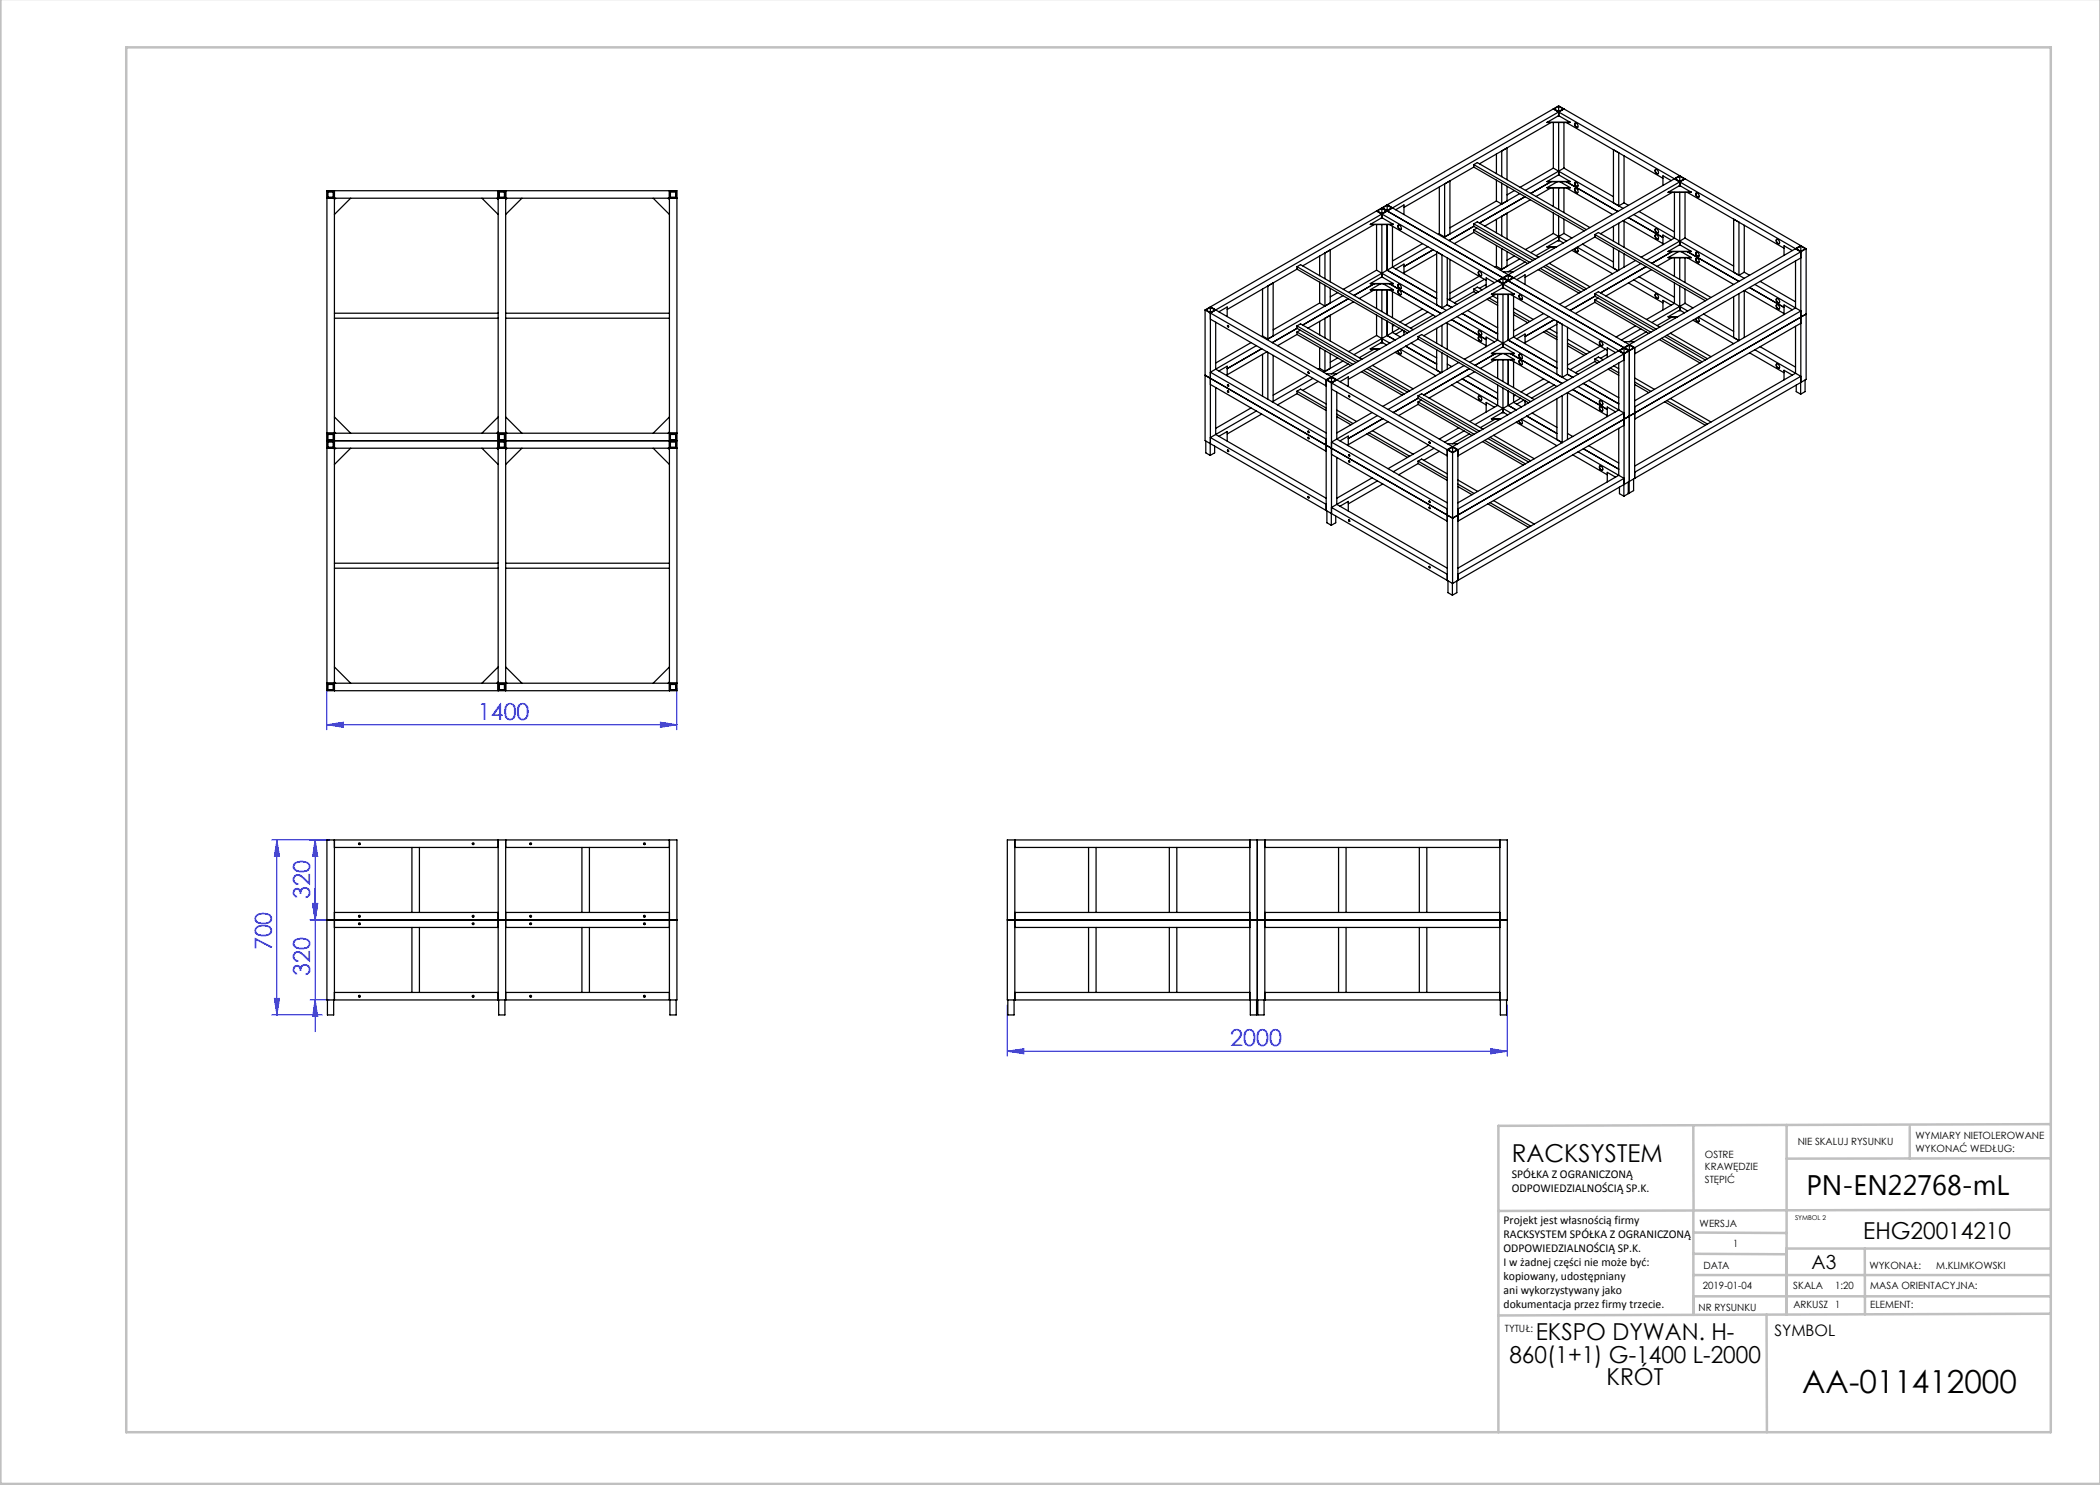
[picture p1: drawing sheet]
<svg xmlns="http://www.w3.org/2000/svg" width="420mm" height="297mm" viewBox="0 0 420 297" stroke-linecap="round" stroke-linejoin="round" font-family="sans-serif">
<g fill="none" stroke="#00f" stroke-width=".2">
<path d="M65.4 137.6v8.4M135.4 137.6v8.4M65.4 145l3.3-.6v1.1zM65.4 145h70M132.1 144.4l3.3 .6-3.3 .5zM54.4 168h11.5M55.4 168l.5 3.3h-1zM55.4 168v35M63 168v38.3M63 168l.5 3.3h-1zM54.9 199.7h1l-.5 3.3zM62 200h3.9"/>
<path d="M62 184h3.9M62.5 180.7h1l-.5 3.3zM63 200l.5 3.3h-1zM54.4 203h10.1M201.5 210.2l3.3-.5v1.1zM201.5 201v10.2M201.5 210.2h100M298.2 209.7l3.3 .5-3.3 .6zM301.5 201v10.2"/>
</g>
<g fill="none" stroke="#c0c0c0" stroke-width=".5">
<path d="M.1 -.1v296.9h419.9M25.2 9.5h385v276.9h-385zM338.7 225.2v16.9M357.3 225v37.9M382 225.4v6.3M410.1 224.8l-110.4 .4v61.2M410.1 231.7h-52.8M338.7 259.3h71.5M338.7 255h71.5M338.7 250.8l18.6 .1M338.7 246.5l18.6 .1M338.7 242.1v20.9"/>
<path d="M373 249.7v13.2M410.1 241.9l-110.4 .3M410.2 249.7h-52.9v13.2M353.3 262.9l.1 23.5M410.2 262.7l-110.5 .4"/>
</g>
<g fill="#00f">
<path d="M201.5 210.2l3.3-.5v1.1zM298.2 209.7l3.3 .5-3.3 .6z"/>
<path d="M65.4 145l3.3-.6v1.1zM132.1 144.4l3.3 .6-3.3 .5z"/>
<path d="M54.9 199.7h1l-.5 3.3zM55.4 168l.5 3.3h-1zM63 200l.5 3.3h-1zM62.5 180.7h1l-.5 3.3zM62.5 180.7h1l-.5 3.3zM63 168l.5 3.3h-1z"/>
</g>
<g fill="none" stroke="#000" stroke-width=".25">
<path d="M65.4 38.1h70v100h-70zM65.4 39.6h70M65.5 38.2h1.3v1.3h-1.3zM65.5 38.3h1.2v1.2M65.6 38.4h1v1h-1zM66.9 38.1v100M67.1 39.6l-.2 .3M70.1 39.6l-3.2 3.3M96.4 39.6l3.2 3.3M99.4 39.6l.2 .3M99.6 38.1v100M99.7 38.3h1.3v1.2"/>
<path d="M99.7 38.2h1.3v1.3h-1.3zM99.8 38.4h1.1v1h-1.1zM101.1 38.1v100M101.4 39.6l-.3 .3M104.4 39.6l-3.3 3.3M130.6 39.6l3.3 3.3M133.6 39.6l.3 .3M133.9 38.1v100M134 38.2h1.3v1.3h-1.3zM134 38.3h1.2v1.2M134.1 38.4h1v1h-1zM287.9 37.4v9.4"/>
<path d="M288.9 36.8v10.6l-1-.6M290 36.2v10.6M294.8 33.4l-14 8.1M294.8 32.9v.5M294.8 32.9l.7-.4 22.5 13M294.8 32.9l22.5 13M294.8 33.4l22.1 12.8M299.3 30.8v3.9M299.3 36v4.2M300.3 35.3v-5.1l1.1-.6v6.3M300.3 36.6v4.2l-1-.6M301.4 37.3v2.9"/>
<path d="M302.9 38.1l-1.5 .9M304 38.7l-15.3 8.8M305 39.3l-9.1 5.3M306.1 39.9l-9.1 5.3M309.4 36.3l2.2-1.2h.3l2.1 1.2M309.4 24.5h4.6M309.4 36.3h4.6M309.4 37.5h4.6M309.4 24.5l2.2-1.3h.3l2.1 1.3M310.2 36.3l-4.1 2.4M310.2 37.6l-3 1.7M310.2 24.5l-14.3 8.3"/>
<path d="M310.7 33.6l13.9 8.1M310.7 21.8l49.5 28.6M310.7 33.6l-6.7 3.9M310.7 24.5v9.1M310.7 37.6v3.7M311.5 36.3l-2.1 1.2M311.7 21.3v1M311.7 22.4v.8M311.7 24.5v10.6M311.7 37.6v4.3M311.7 22.4l-35.3 20.4M311.7 21.3l-.9 .5 .9 .5"/>
<path d="M311.7 21.3l.9 .5-.9 .5M312 36.3l2 1.2M312.8 21.8l-1.1 .6M312.8 33.6l-7.7 4.5M312.8 33.6l9.9 5.7M312.8 24.5v9.1M312.8 37.6v4.9M313.2 24.5l19.4 11.2M313.2 36.3l10.4 6M313.2 37.6l9.3 5.3M315 24.7a.48 .48 0 0 1 .5 .2 .48 .48 0 0 1-.1 .6l-.4-.4zM315 37.7a.48 .48 0 0 1 .5 .3 .48 .48 0 0 1-.1 .6l-.4-.4z"/>
<path d="M315 36.5a.51 .51 0 0 1 .5 .3 .51 .51 0 0 1-.1 .5l-.4-.3zM315.1 24.6a.62 .62 0 0 0 .4 .9M315.1 37.7a.62 .62 0 0 0 .4 .8M315.1 36.4a.62 .62 0 0 0 .4 .9M322.7 29.9v10.7M323.7 30.6v10.6l1.1-.6M324.8 31.2v9.4M331.1 33.9a.48 .48 0 0 1 .5 .3 .48 .48 0 0 1-.1 .6l-.4-.4zM331.1 33.9a.62 .62 0 0 0 .5 .8M333.6 38.4l2.2-1.2h.3l2.1 1.2M333.6 38.4h4.6M334.2 36.1l-1.6-.9v1.9"/>
<path d="M334.4 38.5l-14.3 8.2M334.9 38.5v9.1l-6.7 3.8M335.9 35.2l-70.7 40.8v26.1M335.9 35.2l-.9 .6 .9 .5M335.9 35.2v1.1M335.9 36.4v.8M335.9 38.5v10.6M335.9 35.2l1 .6-1 .5M335.9 36.4l-35.3 20.4M337 35.8l-1.1 .6M337 38.5v9.1M337.5 38.5l19.3 11.1"/>
<path d="M339.2 38.6a.51 .51 0 0 1 .5 .3 .51 .51 0 0 1-.1 .6l-.4-.4zM339.3 38.6a.62 .62 0 0 0 .5 .8M252.5 57.8v9.4M253.6 57.2v10.6M254.6 56.6v10.6l-1 .6M259.4 53.8l-14 8.1M259.4 53.3v.5M259.4 53.8l22.1 12.8M259.4 53.3l22.5 13M259.4 53.3l.7-.4 22.5 13M263.9 51.2v3.9M263.9 56.4v4.2"/>
<path d="M265 55.7v-5.1l1-.6v6.4M265 57.1v4.1M266 57.7v2.9l-1 .6M267.5 58.5l-1.5 .9M268.6 59.1l-15.2 8.8M269.7 59.7l-9.2 5.3M274.1 44.9h4.6M274.1 56.7h4.6M274.1 57.9v.1M274.1 57.9h4.6M274.1 56.7l2.1-1.2h.4l2.1 1.2M274.1 44.9l2.1-1.3h.4l2.1 1.3"/>
<path d="M274.9 58l-3.1 1.7M274.9 56.7l-4.1 2.4M274.9 44.9l-14.4 8.3M275.3 54l14 8.1M275.3 54l-6.6 3.9M275.3 42.2l-33.2 19.2M275.3 42.2l1.1 .6M275.3 44.9v9.1M275.3 58v3.7M276.1 56.7l-2 1.2M276.4 41.7l.9 .5-.9 .5M276.4 42.8l48.4 28"/>
<path d="M276.4 41.7v1M276.4 42.8v.8M276.4 44.9v10.6M276.4 58v4.3M276.4 41.6l49.5 28.6M276.4 42.8l-34.3 19.8M276.4 41.7l-.9 .5 .9 .5M276.4 41.6l-1.1 .6M276.6 56.7l2.1 1.2M277.4 41l34.3-19.8 49.5 28.5M277.4 41l49.5 28.5M277.4 44.9v9.1l9.9 5.7"/>
<path d="M277.4 41.1v1M277.4 58v4.9M277.4 41.1l-.9 .5 .9 .5M277.4 41l-1 .6M277.4 41.1l1 .5-1 .5M277.9 44.9l19.3 11.2M277.9 56.7l10.3 6M277.9 58l9.3 5.3M278.5 53.4l8.8 5.1M278.5 53.4l-8.8 5.1M278.5 45.3v8.1M278.5 58.3v5.2"/>
<path d="M278.7 57.9v.1M279.1 41.9l1.7-.9v1.9M279.1 53.8l1.7-1v1.9M279.6 58.1a.48 .48 0 0 1 .6 .3 .48 .48 0 0 1-.2 .6l-.4-.4zM279.6 45.1a.48 .48 0 0 1 .6 .2 .48 .48 0 0 1-.2 .6l-.4-.4zM279.6 56.9a.51 .51 0 0 1 .6 .3 .51 .51 0 0 1-.1 .6l-.5-.4zM279.7 58.1a.62 .62 0 0 0 .5 .8M279.7 45a.62 .62 0 0 0 .5 .9M279.7 56.9a.62 .62 0 0 0 .5 .8M284.5 48.7l-6 3.5M285.6 49.3l-7.1 4.1M286.6 50l-5.8 3.3"/>
<path d="M287.3 50.4v10.6M287.3 50.8l-6.5 3.7M287.9 46.8l-.2 .1M288.4 51v10.6l1.1-.6M289.5 51.6v9.4M289.5 59.7l1.9 1.2M290 51.9v8l-.2 .1 7.1-4.1M294.8 46.5l-3.9 2.2M294.8 44.8l12.2 7M294.8 45.3l11.8 6.8M294.8 44.8v.5M294.8 46v.5"/>
<path d="M294.8 57.8v.5M294.8 44.8l.7-.4 12.2 7M294.8 46.5l10.7 6.2M294.8 57.8l.7-.4 .9 .6M294.8 57.8l.9 .6M294.8 58.3l.5 .3M294.8 46l11.2 6.5M294.8 45.3l-5 2.8M294.8 58.3l-3.9 2.3M295.4 45.6l-.6 .4M295.7 54.4a.48 .48 0 0 1 .6 .2 .48 .48 0 0 1-.2 .6l-.4-.4zM295.8 54.3a.62 .62 0 0 0 .5 .9"/>
<path d="M295.8 55.3l-5.8 3.3M297.2 56.9l-1.3 .8M297.4 59.9l2.1 1.2M297.8 59.6l1.7 1M298.3 58.8h4.6M298.3 58.8l2.1-1.2h.4l2.1 1.2M298.5 59.2l1 .6M298.9 56.5l-1.7-.9v1.9M299.1 58.9l-14.3 8.3M299.3 43.9v2.7M299.3 49.1v4.2M299.3 53.3l-.3 .1"/>
<path d="M299.3 40.2l-9.3 5.4M299.5 58.9v9.1l-6.6 3.9M300.3 43.3v3.9M300.3 49.7v4.2l-1-.6M300.6 56.8l-34.3 19.8v26.1M300.6 55.6v1.1M300.6 56.8v.8M300.6 58.9v10.6M300.6 55.6l-.9 .6 .9 .5M300.6 55.6l.9 .6-.9 .5M300.6 54.4h2.1M301.4 42.6v5.2"/>
<path d="M301.4 50.3v3M301.7 55l.9 .6-.9 .5M301.7 55l-1 .6 1 .5M301.7 55v1.1M301.7 58.9v9.1M302.1 58.9l19.4 11.2M302.7 59.2v8.2M302.9 51.2l-1.5 .8M303.3 55.9l1.7-.9v1.9M303.8 59a.51 .51 0 0 1 .6 .3 .51 .51 0 0 1-.1 .6l-.5-.4zM303.9 59a.62 .62 0 0 0 .5 .8M304 51.8l-3.9 2.2"/>
<path d="M305 52.4l-3.4 2M307.7 53.9l8.1 4.7M308.1 53.7l8.1 4.7M308.7 53.3l8.2 4.7M309.1 53.1l8.2 4.7M309.4 49.4h1.9M309.9 52.7l8.1 4.7M310.2 49.4l-3 1.7M310.7 46.7l2.6 1.5M310.7 46.7l-5.6 3.2M310.7 42.6v4.1M310.8 49.4v.3"/>
<path d="M311.7 43.2v4.9M312.7 48.6l-.8-.5h-.3l-2.2 1.3M312.8 46.7l-6.7 3.8M312.8 46.7l1.6 .9M312.8 43.8v2.9M314.4 50.1l8.1 4.6M315 49.7l.2 .5 .3 .2M315.3 49.5a.45 .45 0 0 1 .3 .4 .45 .45 0 0 1-.3 .5l-.3-.3-.1-.4M315.4 49.4l8.2 4.7M316.5 48.8l6.2 3.6M319 58.7l12.2 7.1M319 59.2l11.8 6.9"/>
<path d="M319 58.7l.7-.4 12.2 7.1M319 60l11.2 6.4M319 46.9v.5M319 58.7v.5M319 60v.5M319 46.9l.7-.4 22.5 13M319 46.9l22.5 13M319 47.4l22.1 12.8M319 59.2l-5 2.9M319 47.4l-14 8.1M319.6 59.6l-.6 .4M322.7 45.3v2.9"/>
<path d="M322.7 49.5v4.1M323.7 44.6v4.2M323.7 50.2v3.8M324.6 44.1l8 4.6M324.8 44.2v5.3M324.8 50.8v2.6M324.8 40.6l.9 .5M325.7 43.5l6.9 4M325.7 56.6l6.9 4M326.8 56l10.7 6.2M326.8 42.9l22 12.8M327.1 52.1l-15.2 8.8"/>
<path d="M327.8 55.4l7.1 4M327.8 42.3l7.1 4.1M328.2 52.7l-15.2 8.8M329.2 53.3l-9.1 5.3M330.3 53.9l-9.1 5.3M331.1 47a.48 .48 0 0 1 .5 .3 .48 .48 0 0 1-.1 .6l-.4-.5zM331.1 58.8a.51 .51 0 0 1 .5 .3 .51 .51 0 0 1-.1 .6l-.4-.4zM331.1 45.8a.51 .51 0 0 1 .5 .2 .51 .51 0 0 1-.1 .6l-.4-.3zM331.1 47a.62 .62 0 0 0 .5 .8M331.1 58.8a.62 .62 0 0 0 .5 .8M331.1 45.7a.62 .62 0 0 0 .5 .9M333.6 50.3l2.2-1.2h.3l2.1 1.2"/>
<path d="M333.6 50.3h.1M333.6 51.5h4.6M333.6 50.3h4.6M334.2 48l-1.6-1v1.9M334.4 50.3l-4 2.4M334.4 51.5l-3 1.8M334.9 56.6v4.1l-5.6 3.2M334.9 51.5v3.8M335.7 50.3l-2.1 1.2M335.9 51.5v4.4M335.9 57.2v4.9M336.2 50.3l2 1.2"/>
<path d="M337 47.6l9.7 5.6M337 47.6l-7.7 4.5M337 51.5v5M337 57.8v2.9M337.5 50.3l10.3 6M337.5 51.5l9.2 5.4M338.2 50.3h.1M339.2 51.7a.51 .51 0 0 1 .5 .3 .51 .51 0 0 1-.1 .6l-.4-.4zM339.2 50.5a.51 .51 0 0 1 .5 .2 .51 .51 0 0 1-.1 .6l-.4-.3zM339.3 51.6a.62 .62 0 0 0 .5 .9M339.3 50.4a.62 .62 0 0 0 .5 .9M346.7 43.8v10.6"/>
<path d="M346.7 59.3v8.2M347.8 44.4v10.7l1.1-.7M347.8 58.7v9.4l-8.1-4.7M348.9 45.1v9.3M348.9 54.4l1 .7M349.9 57.5l6.9 4M351 56.9l9.2 5.3-33.3 19.2M352 56.3l7.1 4.1M355.3 59.7a.51 .51 0 0 1 .5 .3 .51 .51 0 0 1-.1 .6l-.4-.4zM355.3 47.9a.51 .51 0 0 1 .5 .3 .51 .51 0 0 1-.1 .6l-.4-.4zM355.4 59.7a.62 .62 0 0 0 .5 .9M355.4 47.9a.62 .62 0 0 0 .5 .8"/>
<path d="M358.5 50.1l-1.7-.9v1.9M359.1 52.2v9.4l-32.2 18.6M360.2 49.1l-70.7 40.9v26.1M360.2 49.2v1.1M360.2 50.4l-.1 28.4M360.2 50.4l-33.3 19.1M360.2 51.6l-33.3 19.2M360.2 49.2l.9 .5-.9 .6M360.2 49.2l-1 .5 1 .6M361.2 49.7v26.2l-34.3 19.8M361.2 49.7l-1 .7M66.9 62.6h32.7"/>
<path d="M66.9 63.6h32.7M101.1 62.6h32.8M101.1 63.6h32.8M241 62v26.1l49.5 28.6 1.1-.6M241 62l1.1 .6M242.1 62.6l48.4 28M242.1 61.4l49.5 28.6v26.1M242.1 76.9l23.1 13.4M242.1 61.5v1M242.1 62.6v26.1M242.1 63.8l23.1 13.4M242.1 61.5l.9 .5-.9 .5"/>
<path d="M242.1 61.5l-.9 .5 .9 .5M242.1 61.4l-1.1 .6M243.1 77.5v9.4l22.1 12.8M243.1 64.4v9.4l22.1 12.8M243.8 62.4l1.6-1v1.9M243.8 74.2l1.6-1v2M245.6 78.2l.1 .2M245.6 65.1l.1 .3M245.6 76.9l.1 .3M250.2 68.5l-7.1 4.1M251.3 69.1l-9.2 5.3 23.1 13.4M252.3 69.7l-6.9 4"/>
<path d="M252.5 70.9v8.3M252.5 67.2l1.1 .6M252.5 67.2l-.2 .1M253.4 70.4l-8 4.6M253.6 70.5v9.4M254.6 71.1v9.2l-.1 .1 8.1-4.7M259.4 66.4l11.2 6.5M259.4 66.9l10.8 6.2M259.4 65.2v.5M259.4 66.4v.5M259.4 78.2v.5M259.4 78.2l.7-.4 5.1 3"/>
<path d="M259.4 78.2l5.8 3.4M259.4 78.7l5.8 3.4M259.4 65.2l12.3 7.1M259.4 65.7l11.8 6.8M259.4 65.2l.7-.4 12.3 7.1M259.4 65.7l-4.9 2.8M259.4 78.7l-3.9 2.3M259.4 66.9l-3.9 2.2M260 66l-.6 .4M261.5 75.1l-6.9 3.9M261.7 74.4l.1 .3M263.6 76.3l-3.1 1.8"/>
<path d="M263.9 64.3v2.7M263.9 69.5v4.2M263.9 73.7l1.1 .6M263.9 60.6l1.1 .6M263.9 60.6l-9.3 5.4M263.9 73.7l-.3 .1M265 67.6v-3.9l1-.6v5.1M265 70.1v4.2M265.3 74.8h2M266 70.7v3l-1 .6M266.3 77.8l23.2 13.4M266.3 75.4v1.1"/>
<path d="M266.3 75.4l.9 .6-.9 .5M266.3 75.4l-.9 .6 .9 .5M267.4 78.4v9.4M267.5 71.6l-1.5 .8M268 76.3l1.7-.9v1.9M268.6 72.2l-3.9 2.2M269.7 72.8l-3.4 2M269.8 79.1l.1 .3M270.7 60.4l-9.1 5.2M272.3 74.3l8.1 4.7M272.7 74.1l8.2 4.7M273.4 73.7l8.1 4.7"/>
<path d="M273.8 73.5l8.1 4.7M274.1 69.8h1.9M274.1 69.8h1.8M274.5 73.1l8.1 4.7M274.9 69.8l-3.1 1.7M275.3 67.1l2.7 1.5M275.3 67.1l-5.6 3.2M275.3 63v4.1M275.5 69.8v.3M276.4 63.6v4.9M277.3 69l-.7-.5h-.4l-2.1 1.3M277.4 64.2v2.9l1.6 .9"/>
<path d="M278.5 66.5l-7.7 4.4M278.5 66.5l1.6 .9M278.5 64.8v1.7M278.9 65.1l-.4 .2M279 70.5l8.2 4.7M279.6 70.1l.2 .5 .4 .2M279.9 70a.45 .45 0 0 1 .4 .3 .45 .45 0 0 1-.3 .5l-.3-.3-.1-.3M279.9 65.7l-1.4 .8M280.1 69.9l8.1 4.6M280.5 66l-1.4 .9M280.8 66.2v.8M281 66.3l-.2 .1"/>
<path d="M281.1 69.2l6.2 3.6M282.2 68.6l5.1 3M283.6 67.3v.5M283.6 79.2v.4M283.6 79.2l12.3 7M283.6 79.6l11.9 6.9M283.6 79.2l.7-.4 12.3 7M283.6 67.3l22.5 13M283.6 67.8l22.1 12.8M283.6 67.3l.7-.4 22.5 13M283.6 79.6l-4.9 2.9M283.6 67.8l-13.9 8.1"/>
<path d="M284.5 61.8l-4.5 2.6M285.6 62.4l-4.6 2.6M286.6 63l-4.5 2.6M287.3 65.7v2.9M287.3 70v4M288.4 65.1v4.2M288.4 70.6v3.8M289.3 64.5l7.9 4.6M289.5 64.6v5.3M289.5 71.2v2.6M289.5 72.8l.8 .5M289.5 61l.8 .5"/>
<path d="M290.3 63.9l6.9 4M290.3 77l6.9 4M291.4 76.4l10.8 6.2M291.4 63.3l22.1 12.8M291.8 72.5l-15.2 8.8M292.5 75.8l7 4.1M292.5 62.7l7 4.1M292.8 73.1l-15.2 8.8M293.5 75.2l6 3.4M293.5 62.1l6 3.5M293.9 73.7l-9.1 5.3M294.9 74.3l-9.1 5.3"/>
<path d="M295.7 67.4a.48 .48 0 0 1 .6 .3 .48 .48 0 0 1-.2 .6l-.4-.4zM295.7 79.2a.51 .51 0 0 1 .6 .3 .51 .51 0 0 1-.2 .6l-.4-.4zM295.7 66.2a.51 .51 0 0 1 .6 .3 .51 .51 0 0 1-.2 .5l-.4-.3zM295.8 67.4a.62 .62 0 0 0 .5 .8M295.8 79.2a.62 .62 0 0 0 .5 .9M295.8 66.1a.62 .62 0 0 0 .5 .9M298.3 70.7l2.1-1.2h.4l2.1 1.2M298.3 70.7h4.6M298.3 71.9h4.6M298.9 68.4l-1.7-1v1.9M299.1 72l-3 1.7M299.1 70.7l-4.1 2.4"/>
<path d="M299.5 77v4.1l-5.6 3.2M299.5 72v3.7M300.3 70.7l-2 1.2M300.6 72v4.3M300.6 77.6v4.9M300.8 70.7l2.1 1.2M301.7 68l9.7 5.6M301.7 68l-7.8 4.5M301.7 72v4.9M301.7 78.2v2.9M302.1 70.7l10.3 6M302.1 72l9.3 5.3"/>
<path d="M302.7 61.6l4 2.3M302.7 62.4l3.3 1.9M302.7 62.9l2.8 1.6M302.7 78.8v1.7l1.6 .9M302.7 67.4l8.7 5M302.7 67.4l-1 .6M302.7 72.3v5.2M303.1 79l-.4 .2M303.3 67.8l1.7-1v1.9M303.8 72.1a.51 .51 0 0 1 .6 .3 .51 .51 0 0 1-.1 .6l-.5-.4zM303.8 70.9a.51 .51 0 0 1 .6 .2 .51 .51 0 0 1-.1 .6l-.5-.3zM303.9 72.1a.62 .62 0 0 0 .5 .8"/>
<path d="M303.9 70.8a.62 .62 0 0 0 .5 .9M304.1 79.6l-2.4 1.5M308.7 66.4l2.7 1.5M308.7 62.7l-6 3.5M308.7 75.8l-4.5 2.6M309.1 66.1l2.3 1.3M309.8 76.4l-4.5 2.6M309.8 63.3l-7.1 4.1M309.9 65.7l1.5 .9M310.8 63.9l-5.8 3.4M310.8 77l-4.5 2.6M311.4 64.2v10.7"/>
<path d="M311.4 79.7v8.2l1 .6M311.4 64.9l-6.4 3.6M312.4 64.8v10.7l1.1-.6M312.4 79.1v9.4M313.5 65.5v9.4M313.5 67.8l4.5 2.6M313.5 68.6l3.8 2.2M313.5 69.1l3.4 2M313.5 73.6l2.1 1.3M313.5 74.9l1.1 .6M314.6 77.9l6.9 4M315.6 77.3l9.2 5.3-33.2 19.2"/>
<path d="M316.7 76.7l7 4.1M317.7 76.1l6 3.4M319 60.5l10.8 6.2M319 71.8v.5M319 71.8l.7-.4 .9 .6M319 71.8l.9 .6M319 72.3l.5 .3M319 60.5l-3.9 2.2M319 72.3l-3.9 2.2M319.9 68.3a.51 .51 0 0 1 .6 .3 .51 .51 0 0 1-.1 .6l-.5-.4zM320 68.3a.62 .62 0 0 0 .5 .8M320 69.2l-6.5 3.8"/>
<path d="M321.1 69.9l-7.1 4M321.5 70.9l-1.4 .8M321.6 73.8l2.1 1.3M322 73.6l1.7 1M322.8 73.2l.9 .6M323.1 70.5l-1.6-.9v1.9M323.7 72.6v9.4l-32.1 18.6M324.8 69.6v1.1M324.8 70.8v26.1M324.8 69.6l-.9 .6 .9 .5M324.8 70.8l-34.3 19.8M324.8 72l-33.2 19.2"/>
<path d="M324.8 69.6l.9 .6-.9 .5M324.8 68.3h2.1M325.9 69v1.1M325.9 70.2l-.1 28.4M325.9 69l-.9 .5 .9 .6M325.9 70.2l-1.1 .6M325.9 69l.9 .5-.9 .6M326.9 75.6l4 2.3M326.9 76.9l2.9 1.6M326.9 76.4l3.3 1.9M326.9 69.5v26.2M326.9 69.5l-1 .7"/>
<path d="M327.1 65.2l-3.9 2.2M328.2 65.8l-3.9 2.2M329.2 66.4l-3.4 1.9M331.9 67.9l8.1 4.7M332.3 67.7l8.1 4.7M332.9 67.3l8.2 4.7M333.4 67.1l8.1 4.6M333.6 63.3l1.9 .1M333.6 63.3h2M334.1 66.6l8.1 4.7M334.1 79.7l8.1 4.7M334.2 61l-1.6-.9v1.9"/>
<path d="M334.4 63.4l-3 1.7M335 63.4v.2M336.9 62.6l-.8-.5h-.3l-2.2 1.2M337 60.7l1.6 .9M337 60.7l-6.6 3.8M338.6 64l8.1 4.7M339.2 63.7l.2 .5 .4 .1M339.5 63.5a.45 .45 0 0 1 .3 .4 .45 .45 0 0 1-.2 .5l-.3-.3-.2-.4M340.7 62.8l6 3.5M349.9 70.6l6.9 3.9M351 70l9.2 5.3-33.3 19.1M352 69.3l7.1 4.1"/>
<path d="M355.3 72.8a.51 .51 0 0 1 .5 .3 .51 .51 0 0 1-.1 .6l-.4-.4zM355.3 61a.51 .51 0 0 1 .5 .2 .51 .51 0 0 1-.1 .6l-.4-.3zM355.4 72.8a.62 .62 0 0 0 .5 .8M355.4 60.9a.62 .62 0 0 0 .5 .9M356.8 62.7l-7.9-4.6v9.4M358.5 62l-1.7-1v1.9M358.5 75l-1.7-.9v1.9M359.1 65.3v9.4l-32.2 18.5M359.2 77v1.3l.9 .5M360.2 64.6l-33.3 19.2M361 76v2.3l-.9 .5M361.2 62.8l-70.7 40.8-49.5-28.5"/>
<path d="M65.4 88.1h70M65.4 89.6h70M65.4 86.6h70M65.5 86.7h1.3v1.3h-1.3zM65.5 88.2h1.3v1.3h-1.3zM65.5 86.8h1.2v1.2M65.5 88.3h1.2v1.2M65.6 86.9h1v1h-1zM65.6 88.4h1v1h-1zM66.9 83.4l3.2 3.2M66.9 86.4l.2 .2M67.1 89.6l-.2 .3"/>
<path d="M70.1 89.6l-3.2 3.3M96.4 89.6l3.2 3.3M99.4 89.6l.2 .3M99.6 86.4l-.2 .2M99.6 83.4l-3.2 3.2M99.7 86.8h1.3v1.2M99.7 88.3h1.3v1.2M99.7 86.7h1.3v1.3h-1.3zM99.7 88.2h1.3v1.3h-1.3zM99.8 86.9h1.1v1h-1.1zM99.8 88.4h1.1v1h-1.1zM101.1 83.4l3.3 3.2"/>
<path d="M101.1 86.4l.3 .2M101.4 89.6l-.3 .3M104.4 89.6l-3.3 3.3M130.6 89.6l3.3 3.3M133.6 89.6l.3 .3M133.9 83.4l-3.3 3.2M133.9 86.4l-.3 .2M134 86.7h1.3v1.3h-1.3zM134 88.2h1.3v1.3h-1.3zM134 86.8h1.2v1.2M134 88.3h1.2v1.2M134.1 86.9h1v1h-1z"/>
<path d="M134.1 88.4h1v1h-1zM241.2 88.2v2.4l.8 .5M242 88.7v2.4M242.9 89.2v1.4l-.9 .5M243.8 87.3l1.6-1v1.9M245.6 90l.1 .3M250.2 81.6l-7.1 4.1M251.3 82.2l-9.2 5.3 23.1 13.4M252.3 82.8l-6.9 4M261.7 99.3l.1 .3M261.7 87.4l.1 .3M261.7 86.2l.1 .3"/>
<path d="M266.3 90.9l23.2 13.3M267.4 82l3.9 2.3M267.4 82.8l3.2 1.9M267.4 83.3l2.8 1.7M267.4 87.8l22.1 12.8M267.4 87.8l-1.1 .6 23.2 13.4M267.4 91.5v9.4M268 88.2l1.7-1v1.9M269.8 92.1l.1 .3M269.8 90.9l.1 .3M273.4 86.8l8.1 4.7M273.8 86.5l8.1 4.7"/>
<path d="M274.4 82.5l-7 4.1M274.4 95.6l-7 4.1M274.5 86.1l8.1 4.7M275.5 83.1l-8.1 4.7M275.5 96.2l-8.1 4.7M276.6 83.7l-6.9 4M276.6 96.8l-6.9 4M277.6 84.3l-7.9 4.6M283.6 80.4l11.2 6.5M283.6 80.9l10.8 6.2M283.6 92.2l.7-.4 5.2 3M283.6 92.2l5.9 3.4"/>
<path d="M283.6 92.7l5.9 3.4M283.6 80.4v.5M283.6 92.2v.5M283.6 92.7l-3.9 2.3M283.6 80.9l-3.9 2.2M284.3 80l-.7 .4M285.7 89l-8.1 4.7M285.9 88.4l.1 .2M286.8 89.6l-8.1 4.7M287.9 90.3l-3.1 1.8M289.5 88.7h2M290.5 89.4v1.1"/>
<path d="M290.5 90.6v28.4M290.5 89.4l-.9 .6 .9 .5M290.5 89.4l.9 .6-.9 .5M291.6 96l3.9 2.3M291.6 96.8l3.2 1.9M291.6 97.3l2.8 1.6M291.8 85.6l-3.9 2.2M292.8 86.2l-3.9 2.2M293.9 86.8l-3.4 1.9M296.5 88.3l8.2 4.7M296.9 88.1l8.2 4.7M297.6 87.7l8.1 4.7"/>
<path d="M298 87.5l8.1 4.7M298.3 83.8h1.8M298.3 83.8h1.9M298.7 87.1l8.1 4.7M298.9 81.4l-1.7-.9v1.9M299.1 83.8l-3 1.7M299.7 83.8v.3M301.5 83l-.7-.5h-.4l-2.1 1.3M301.7 81.1l1.5 .9M301.7 81.1l-6.7 3.8M303.2 84.4l8.2 4.7M303.8 84.1l.3 .5 .3 .2"/>
<path d="M304.1 83.9a.45 .45 0 0 1 .4 .4 .45 .45 0 0 1-.3 .5l-.3-.3-.1-.4M304.3 83.8l8.1 4.7M304.8 80l-1.5 .8M305 80.2v.8M305.2 80.3l-.2 .1M305.4 83.2l6 3.5M306.4 82.6l5 2.9M313.5 86.7l1.1 .6M314.6 91l6.9 4M315.6 90.4l9.2 5.3-33.2 19.2M316.7 89.8l7 4M317.7 89.1l6 3.5"/>
<path d="M319.9 81.4a.51 .51 0 0 1 .6 .3 .51 .51 0 0 1-.1 .5l-.5-.3zM319.9 93.2a.51 .51 0 0 1 .6 .3 .51 .51 0 0 1-.1 .6l-.5-.4zM319.9 80.2a.51 .51 0 0 1 .6 .2 .51 .51 0 0 1-.1 .6l-.5-.3zM320 81.3a.62 .62 0 0 0 .5 .9M320 93.2a.62 .62 0 0 0 .5 .8M320 80.1a.62 .62 0 0 0 .5 .9M321.5 83.1l-8-4.6v9.4M323.1 95.4l-1.6-.9v1.9M323.1 82.4l-1.6-1v1.9M323.7 85.7v9.4l-32.1 18.5M323.9 97.4v1.3l.9 .5M324.8 96.9v2.3"/>
<path d="M324.8 96.9l-33.2 19.2M324.8 85.1l-33.2 19.1M325.7 96.4v2.3l-.9 .5M325.7 98.5l.1 .1M326.7 95.8v2.3l-.9 .5M326.9 95.7l-2.1 1.2M332.9 80.4l8.2 4.7M333.4 80.1l8.1 4.7M66.9 113.6h32.7M66.9 112.6h32.7M101.1 113.6h32.8M101.1 112.6h32.8"/>
<path d="M265.4 102.2v2.4l.9 .5M266.3 102.7v2.4M267.1 103.2v1.4l-.8 .5M267.4 100.9l-1.1 .6 23.2 13.4M267.4 100.9l22.1 12.7M268 101.2l1.7-.9v1.9M269.8 104l.1 .3M285.9 113.3l.1 .2M285.9 101.4l.1 .3M285.9 100.2l.1 .3M289.6 116.2v2.3l.9 .5M291.4 116.2v2.3l-.9 .5"/>
<path d="M297.6 100.8l8.1 4.7M298 100.5l8.1 4.7M298.7 100.1l8.1 4.7M65.4 136.6h70M65.5 136.7h1.3v1.3h-1.3zM65.5 136.8h1.2v1.2M65.6 136.9h1v1h-1zM66.9 133.4l3.2 3.2M66.9 136.4l.2 .2M99.6 136.4l-.2 .2M99.6 133.4l-3.2 3.2M99.7 136.8h1.3v1.2"/>
<path d="M99.7 136.7h1.3v1.3h-1.3zM99.8 136.9h1.1v1h-1.1zM101.1 133.4l3.3 3.2M101.1 136.4l.3 .2M133.9 133.4l-3.3 3.2M133.9 136.4l-.3 .2M134 136.7h1.3v1.3h-1.3zM134 136.8h1.2v1.2M134.1 136.9h1v1h-1zM65.4 168h70v32h-70zM66.9 169.5h32.7M66.9 168v32"/>
<path d="M71.8 168.9h.2M82.4 169.5v13M83.9 169.5v13M94.5 168.9h.2M99.6 168v32M101.1 169.5h32.8M101.1 168v32M106 168.9h.2M116.4 169.5v13M117.9 169.5v13M128.8 168.9h.2M133.9 168v32"/>
<path d="M201.5 168h100v32h-100zM203 169.5h47M203 168v32M217.7 169.5v13M219.2 169.5v13M233.9 169.5v13M235.4 169.5v13M250 168v32M251.5 168v32M253 169.5h47M253 168v32M267.7 169.5v13"/>
<path d="M269.2 169.5v13M283.9 169.5v13M285.4 169.5v13M300 168v32M65.4 184h70M65.5 200v3h1.2v-3M66.9 198.5h32.7M66.9 185.5h32.7M66.9 182.5h32.7M71.8 184.9h.2M71.8 199.4h.2M71.8 183.4h.2"/>
<path d="M82.4 185.5v13M83.9 185.5v13M94.5 184.9h.2M94.5 199.4h.2M94.5 183.4h.2M99.7 200v3h1.3v-3M101.1 198.5h32.8M101.1 185.5h32.8M101.1 182.5h32.8M106 184.9h.2M106 199.4h.2M106 183.4h.2"/>
<path d="M116.4 185.5v13M117.9 185.5v13M128.8 184.9h.2M128.8 199.4h.2M128.8 183.4h.2M134 200v3h1.2v-3M201.5 184h100M201.6 200v3h1.2v-3M203 198.5h47M203 185.5h47M203 182.5h47M217.7 185.5v13"/>
<path d="M219.2 185.5v13M233.9 185.5v13M235.4 185.5v13M250.1 200v3h1.2v-3M251.6 200v3h1.2v-3M253 198.5h47M253 185.5h47M253 182.5h47M267.7 185.5v13M269.2 185.5v13M283.9 185.5v13M285.4 185.5v13"/>
<path d="M300.1 200v3h1.2v-3"/>
<circle cx="245.6" cy="65.3" r=".15"/>
<circle cx="245.6" cy="78.4" r=".15"/>
<circle cx="245.6" cy="77.1" r=".15"/>
<circle cx="261.7" cy="74.6" r=".15"/>
<circle cx="269.8" cy="79.3" r=".15"/>
<circle cx="245.6" cy="90.2" r=".15"/>
<circle cx="261.7" cy="87.6" r=".15"/>
<circle cx="261.7" cy="86.4" r=".15"/>
<circle cx="261.7" cy="99.5" r=".15"/>
<circle cx="269.8" cy="91.1" r=".15"/>
<circle cx="269.8" cy="92.3" r=".15"/>
<circle cx="285.9" cy="88.6" r=".15"/>
<circle cx="269.8" cy="104.2" r=".15"/>
<circle cx="285.9" cy="101.6" r=".15"/>
<circle cx="285.9" cy="113.5" r=".15"/>
<circle cx="285.9" cy="100.4" r=".15"/>
<circle cx="71.9" cy="168.7" r=".18"/>
<circle cx="94.6" cy="168.7" r=".18"/>
<circle cx="106.1" cy="168.7" r=".18"/>
<circle cx="128.9" cy="168.7" r=".18"/>
<circle cx="71.9" cy="183.2" r=".18"/>
<circle cx="71.9" cy="184.7" r=".18"/>
<circle cx="71.9" cy="199.2" r=".18"/>
<circle cx="94.6" cy="183.2" r=".18"/>
<circle cx="94.6" cy="184.7" r=".18"/>
<circle cx="94.6" cy="199.2" r=".18"/>
<circle cx="106.1" cy="183.2" r=".17"/>
<circle cx="106.1" cy="184.7" r=".17"/>
<circle cx="106.1" cy="199.2" r=".17"/>
<circle cx="128.9" cy="183.2" r=".17"/>
<circle cx="128.9" cy="184.7" r=".17"/>
<circle cx="128.9" cy="199.2" r=".17"/>
</g>
<text font-size="6.3" x="360.5" y="278.5">AA-011412000</text>
<text font-size="5.6" x="361.3" y="239.1">PN-EN22768-mL</text>
<text font-size="4.9" x="302.4" y="232.4">RACKSYSTEM</text>
<g font-size="4.7" fill="#00f">
<text x="95.6" y="143.9">1400</text>
<text x="62" y="179.8" transform="rotate(-90 62 179.8)">320</text>
<text x="54.4" y="190.1" transform="rotate(-90 54.4 190.1)">700</text>
<text x="62" y="195.2" transform="rotate(-90 62 195.2)">320</text>
<text x="246" y="209.2">2000</text>
</g>
<g font-size="4.7">
<text x="372.7" y="247.8">EHG20014210</text>
<text x="307.1" y="268.1">EKSPO DYWAN. H-</text>
<text x="301.9" y="272.6">860(1+1) G-1400 L-2000</text>
<text x="321.3" y="277.1">KRÓT</text>
</g>
<text font-size="3.9" x="362.3" y="253.8">A3</text>
<text font-size="3.2" x="354.9" y="267.2">SYMBOL</text>
<g font-size="2.4">
<text x="302.4" y="235.6">SPÓŁKA Z OGRANICZONĄ</text>
<text x="302.4" y="238.4">ODPOWIEDZIALNOŚCIĄ SP.K.</text>
<text x="300.7" y="244.7">Projekt jest własnością firmy</text>
<text x="300.7" y="247.5">RACKSYSTEM SPÓŁKA Z OGRANICZONĄ</text>
<text x="300.7" y="250.3">ODPOWIEDZIALNOŚCIĄ SP.K.</text>
<text x="300.7" y="253.1">I w żadnej części nie może być:</text>
<text x="300.7" y="256">kopiowany, udostępniany</text>
<text x="300.7" y="258.8">ani wykorzystywany jako</text>
<text x="300.7" y="261.6">dokumentacja przez firmy trzecie.</text>
</g>
<g font-size="2">
<text x="383.1" y="227.9">WYMIARY NIETOLEROWANE</text>
<text x="341" y="231.6">OSTRE</text>
<text x="359.5" y="228.9">NIE SKALUJ RYSUNKU</text>
<text x="383.1" y="230.4">WYKONAĆ WEDŁUG:</text>
<text x="341" y="234.1">KRAWĘDZIE</text>
<text x="341" y="236.6">STĘPIĆ</text>
<text x="339.9" y="245.4">WERSJA</text>
<text x="346.6" y="249.5">1</text>
<text x="340.6" y="257.7">2019-01-04</text>
<text x="340.7" y="253.8">DATA</text>
<text x="358.7" y="257.7">SKALA</text>
<text x="367" y="257.7">1:20</text>
<text x="373.9" y="253.8">WYKONAŁ:</text>
<text x="374.1" y="257.7">MASA ORIENTACYJNA:</text>
<text x="387.2" y="253.8">M.KLIMKOWSKI</text>
<text x="339.7" y="262.3">NR RYSUNKU</text>
<text x="358.7" y="261.7">ARKUSZ 1</text>
<text x="374.1" y="261.7">ELEMENT:</text>
<text x="301" y="266.4">TYTUŁ:</text>
</g>
<text font-size="1.3" x="359" y="244">SYMBOL 2</text>
</svg>
